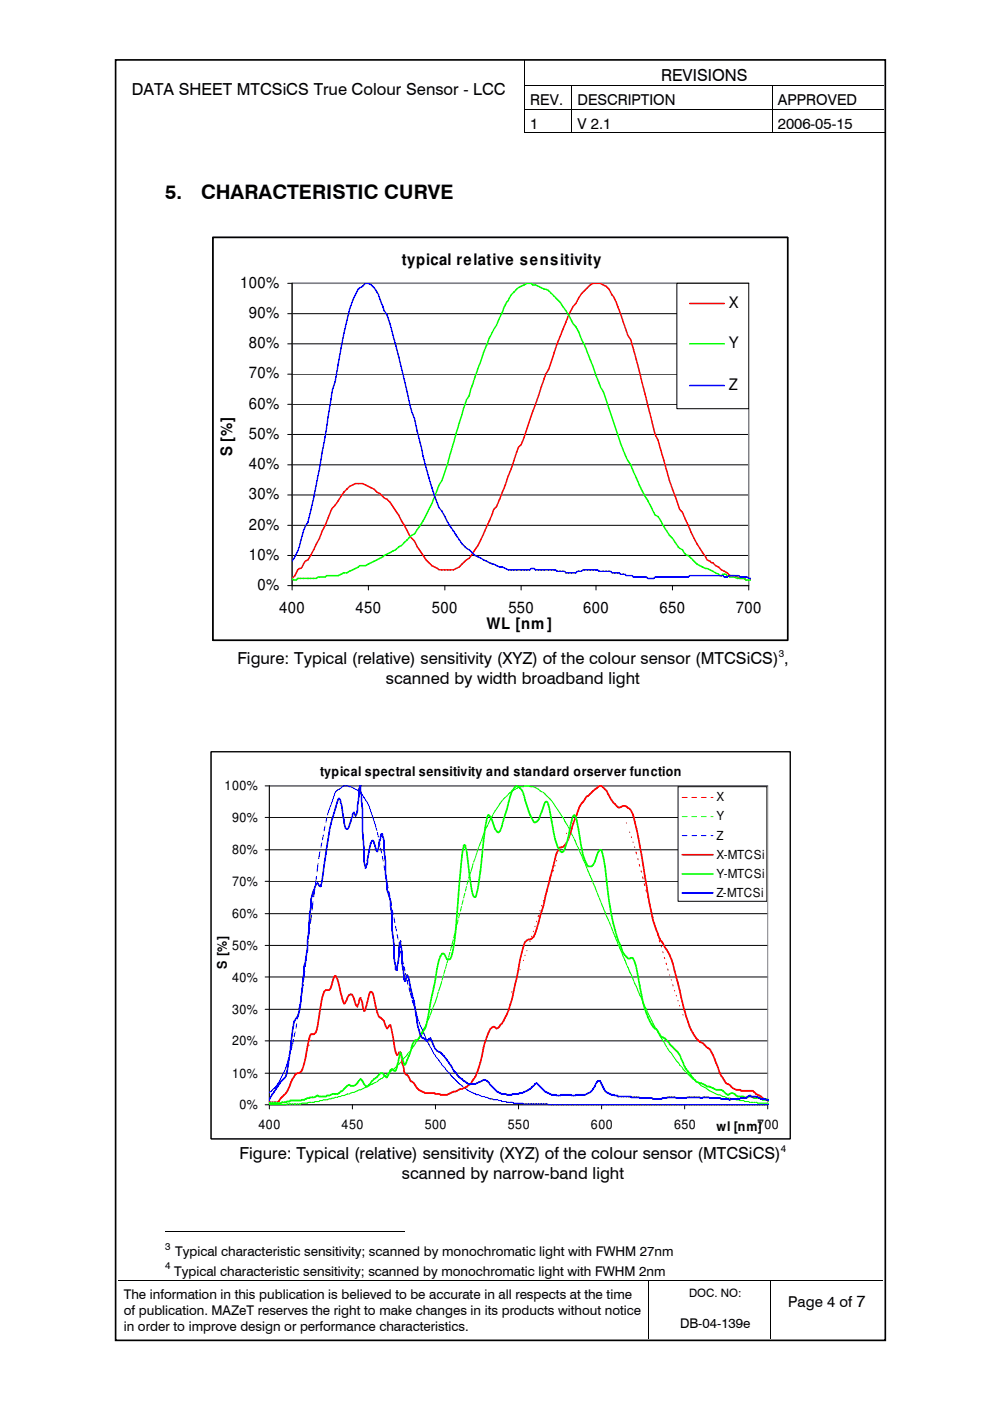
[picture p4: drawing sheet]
<svg xmlns="http://www.w3.org/2000/svg" width="210mm" height="297mm" viewBox="0 0 210 297" stroke-linecap="round" stroke-linejoin="round" font-family="sans-serif">
<g fill="none" stroke="#000" stroke-width=".21">
<path d="M111.2 12.7v5.3M111.2 18.2v4.8M111.3 18.1h9.8M121.2 18.2v4.8M121.3 18.1h42.3M163.7 18.2v4.8M163.8 18.1h23.6M111.2 23.2v4.9M111.3 23.1h9.8M111.3 28.2h9.8M121.2 23.2v4.9M121.3 23.1h42.3"/>
<path d="M121.3 28.2h42.3M163.7 23.2v4.9M163.8 23.1h23.6M163.8 28.2h23.7M25 271.5h112.5M137.5 271.6v12.3M137.6 271.5h25.6M163.3 271.6v12.3M163.4 271.5h23.8"/>
</g>
<path d="M111.1 18h.2v.2h-.2zM121.1 18h.2v.2h-.2zM163.6 18h.2v.2h-.2zM111.1 23h.2v.2h-.2zM111.1 28.1h.2v.1h-.2zM121.1 23h.2v.2h-.2zM121.1 28.1h.2v.1h-.2zM163.6 23h.2v.2h-.2zM163.6 28.1h.2v.1h-.2zM137.5 271.4h.1v.2h-.1zM163.2 271.4h.2v.2h-.2z" fill="#000"/>
<path d="M24.5 12.7h163.2v271.5h-163.2z" fill="none" stroke="#000" stroke-width=".35"/>
<path d="M45.1 50.3h121.9v85.5h-121.9z" fill-rule="evenodd" fill="#fff"/>
<path d="M45.1 50.3h121.9v85.5h-121.9z" fill="none" stroke="#000" stroke-width=".31"/>
<g fill="none" stroke="#000" stroke-width=".21">
<path d="M61 79.3h82.6M61 72.9h82.6M61 66.5h82.6M61 60.1h97.7M61.9 60.1v65M61 98.6h97.7M61 92.1h97.7M61 85.7h82.6M61 117.8h97.7M61 111.4h97.7M61 104.9h97.7M61 124.2h97.7v.9"/>
<path d="M78.1 124.2v.9M94.3 124.2v.9M110.5 124.2v.9M126.4 124.2v.9M142.6 124.2v.9"/>
</g>
<path d="M61.9 60.1h96.8v64.1h-96.8z" fill="none" stroke="#808080" stroke-width=".31"/>
<path d="M61.9 122.6a3.3 3.3 0 0 0 1.2-1.8l.9-.6 .7-1.2 .6-.3 .6-.9 1.8-3.7 2.4-5.8 .4-.6 .6-.6a19.7 19.7 0 0 1 3-4 3.1 3.1 0 0 1 3.4-.3l1.8 .9 .6 .7 .7 .2 .8 1a5.2 5.2 0 0 1 2.5 2.7l.6 .9 2.5 4.6a4 4 0 0 1 1.5 2.2l.6 .8a7.7 7.7 0 0 0 3.7 3.7l.3 .3h3l1.3-.6 1.2-1.2a4.6 4.6 0 0 0 2.1-2.5l.6-.8 2.5-5.3 .9-2.4 .6-.6 .6-1.5 2.5-6.5 1.5-4.5 .6-.6 .6-1.5 3.1-8.9a22.3 22.3 0 0 1 2.1-5.5 102.3 102.3 0 0 1 5.2-13.4l.6-.7a8.9 8.9 0 0 1 3.7-4.2h1.2a3.4 3.4 0 0 1 2.8 2.4l.2 .3 .6 1.3 2.5 7 .6 .9 5.2 20.1 .6 1.2 .6 2.2a126.4 126.4 0 0 0 4 12.5l.6 .6 1.2 2.8a27.7 27.7 0 0 0 3.7 6.7l.3 .6 .9 .6h.3l.6 .6 .7 .3 .5 .6 1.3 .7a1.2 1.2 0 0 0 1.5 .5 2.57 2.57 0 0 0 2.2 .6l.3 .4h.9" fill="none" stroke="#f00" stroke-width=".31"/>
<path d="M61.9 122.6l.3 .4h.6l.3-.4h4l.3-.3h1.6l.3-.3h2.4l1.2-.5h.6l2.5-1.3 .3-.3a2.64 2.64 0 0 0 2.4-.6l5.2-2.8 .6-.5 .6-.3 2.2-2.2 .6-.3a39.8 39.8 0 0 0 5.2-10.4l.6-.9 1.2-3.6 3.1-10.5a13 13 0 0 1 1.5-3.9l.6-2.2a96.2 96.2 0 0 1 4.6-11.9l.6-.9 1.5-3.6a13 13 0 0 1 3.1-4.3l1.8-.9h.9l.3 .3h.6l2.8 1.2a22.3 22.3 0 0 1 5.2 7l.6 .7 1.9 3.9 3.3 8.8 .6 1 3.7 11a15.4 15.4 0 0 0 2.1 4.6l2.4 5.5 2.8 5.1 .6 .3 2.4 4 .7 .6 1.2 1.9 .9 .5a1.78 1.78 0 0 0 1.2 1.3 8.5 8.5 0 0 0 4.6 3l1.9 1 .3 .2h.2a.78 .78 0 0 1 1.3 0l.6 .3h.9l.6 .3h1.6l.3 .4h.9" fill="none" stroke="#0f0" stroke-width=".31"/>
<path d="M61.9 119l.9-1.5a18.6 18.6 0 0 0 1.5-4.9l1-1.9 1.2-5.1 2.5-13.1 1.5-9.8 .6-1.8 1.2-7.1 1.2-5.8a16.9 16.9 0 0 1 2.8-7l.6-.3 .6-.6a2.64 2.64 0 0 1 2.4 1.8l1.5 4 .7 .9 .6 1.8 1.8 7 2.5 10.4 .9 2.8a133 133 0 0 0 4.9 18l.3 .9 .6 .6 1.2 2.4 1.8 2.8a7 7 0 0 0 2.8 3l1.2 1.3 5.2 2.4h.6l1.2 .6h4.6a.78 .78 0 0 1 1.2 0h4.3l.3 .3h1.6l.3 .4h2.1l.3-.4h.9l.3-.3h3.1l.3 .3h2.5l.3 .4h1.5l.3 .3h.9l.3 .2h1.2l.3 .3h2.8l.3 .3h1.2l.3-.3h7l.3-.3h7l.4 .3h.6l.3-.3h2.1l.3 .3h1.6l.2 .3h.4" fill="none" stroke="#00f" stroke-width=".31"/>
<path d="M143.5 60.1h15.2v26.6h-15.2z" fill-rule="evenodd" fill="#fff"/>
<path d="M143.5 60.1h15.2v26.6h-15.2z" fill="none" stroke="#000" stroke-width=".21"/>
<path d="M146.2 64.3h7.4" fill="none" stroke="#f00" stroke-width=".31"/>
<path d="M146.2 72.9h7.4" fill="none" stroke="#0f0" stroke-width=".31"/>
<path d="M146.2 81.7h7.4" fill="none" stroke="#00f" stroke-width=".31"/>
<path d="M45.1 50.3h121.9v85.5h-121.9z" fill="none" stroke="#000" stroke-width=".31"/>
<path d="M44.7 159.4h122.9v82.1h-122.9z" fill-rule="evenodd" fill="#fff"/>
<g fill="none" stroke="#000" stroke-width=".21">
<path d="M44.7 159.4h122.9v82.1h-122.9zM56.2 173.3h87.6M56.2 166.6h106.6M57.1 166.6v68.5M56.2 193.7h106.6M56.2 186.9h87.6M56.2 180.2h87.6M56.2 214h106.6M56.2 207.1h106.6M56.2 200.4h106.6M56.2 227.5h106.6M56.2 220.7h106.6"/>
<path d="M56.2 234.2h106.6v.9M74.7 234.2v.9M92.3 234.2v.9M109.9 234.2v.9M127.6 234.2v.9M145.2 234.2v.9"/>
</g>
<path d="M57.1 166.6h105.7v67.6h-105.7z" fill="none" stroke="#808080" stroke-width=".21"/>
<g fill="none" stroke="#f00" stroke-width=".21" stroke-dasharray="1 1 1 1 1 1 1 1" stroke-dashoffset="9.1">
<path d="M119.1 179.5l.4-.9M119.5 178.6l.3-.9M119.8 177.7l.3-1M120.1 176.7l.4-.9M120.5 175.8l.4-.9M120.9 174.9l.3-.7M121.2 174.2l.4-.7M121.6 173.5l.3-.9M121.9 172.6l.4-.7M122.3 171.9l.3-.7M122.6 171.2l.4-.5M123 170.7l.3-.7"/>
<path d="M123.3 170l.4-.8M123.7 169.2l.3-.5M124 168.7l.4-.3M124.4 168.4l.3-.4M124.7 168l.4-.3M125.1 167.7l.3-.6M125.4 167.1l.4-.1M125.8 167l.4-.2M126.2 166.8l.3-.2M126.5 166.6h.3M126.8 166.6h.1M127.8 166.6h.1"/>
<path d="M127.9 166.6l.4 .4M128.3 167l.3 .1M128.6 167.1l.3 .2M128.9 167.3l.4 .4M129.3 167.7l.4 .3M129.7 168l.3 .6M130 168.6l.4 .6M130.4 169.2l.3 .4M130.7 169.6l.4 .7M131.1 170.3l.3 .7M131.4 171l.4 .9M131.8 171.9l.3 .9"/>
<path d="M132.1 172.8l.4 .7M132.5 173.5l.3 1M132.8 174.5l.4 .9M133.2 175.4l.3 1.1M133.5 176.5l.4 1M133.9 177.5l.3 1.1M134.2 178.6l.4 1.1M134.6 179.7l.4 1.4M112.4 199.6l.3-1.1M112.7 198.5l.4-1.1M113.1 197.4l.4-1M113.5 196.4l.3-1.1"/>
<path d="M113.8 195.3l.4-1.2M114.2 194.1l.3-1.1M114.5 193l.4-1M114.9 192l.3-1.1M115.2 190.9l.4-1M115.6 189.9l.3-1.1M115.9 188.8l.4-1.1M116.3 187.7l.3-1M116.6 186.7l.4-1.1M117 185.6l.3-1M117.3 184.6l.4-1.1M117.7 183.5l.3-1"/>
<path d="M118 182.5l.4-.9M118.4 181.6l.3-1M118.7 180.6l.4-1.1M135 181.1l.3 1.2M135.3 182.3l.3 1.4M135.6 183.7l.4 1.2M136 184.9l.4 1.5M136.4 186.4l.3 1.3M136.7 187.7l.4 1.4M137.1 189.1l.3 1.3M137.4 190.4l.4 1.4M137.8 191.8l.3 1.4"/>
<path d="M138.1 193.2l.4 1.4M138.5 194.6l.3 1.2M138.8 195.8l.4 1.3M139.2 197.1l.3 1.2M139.5 198.3l.4 1.4M139.9 199.7l.4 1.1M66.3 219.6l.3-.9M66.6 218.7l.4-.9M67 217.8l.3-.8M67.3 217l.3-.9M67.6 216.1l.4-.5M68 215.6l.4-.5"/>
<path d="M68.4 215.1l.3-.8M68.7 214.3l.4-.5M69.1 213.8l.3-.4M69.4 213.4l.4-.3M69.8 213.1l.3-.3M70.1 212.8l.4-.2M70.5 212.6l.3-.4M70.8 212.2l.4-.2M71.2 212h.3M71.5 212h.4M71.9 212h.3M72.2 212h.4"/>
<path d="M72.6 212h.3M72.9 212l.4 .2M73.3 212.2l.4 .2M73.7 212.4h.3M74 212.4l.3 .2M74.3 212.6l.4 .2M74.7 212.8l.4 .1M75.1 212.9l.3 .4M75.4 213.3l.4 .1M75.8 213.4l.3 .3M76.1 213.7l.4 .3M76.5 214l.3 .3"/>
<path d="M76.8 214.3l.4 .4M77.2 214.7l.3 .4M77.5 215.1l.4 .1M77.9 215.2l.3 .5M78.2 215.7l.4 .4M78.6 216.1l.4 .5M79 216.6l.3 .6M79.3 217.2l.3 .5M79.6 217.7l.4 .5M80 218.2l.3 .7M80.3 218.9l.4 .7M80.7 219.6l.4 .7"/>
<path d="M104.6 219.8l.4-.7M105 219.1l.4-.9M105.4 218.2l.3-.9M105.7 217.3l.3-.7M106 216.6l.4-.9M106.4 215.7l.4-.8M106.8 214.9l.3-.9M107.1 214l.4-.9M107.5 213.1l.3-.9M107.8 212.2l.4-.9M108.2 211.3l.3-1M108.5 210.3l.4-.9"/>
<path d="M108.9 209.4l.3-.9M109.2 208.5l.4-1M109.6 207.5l.3-.9M109.9 206.6l.4-1.1M110.3 205.5l.4-.9M110.7 204.6l.3-1M111 203.6l.3-1.1M111.3 202.5l.4-1M111.7 201.5l.4-.9M112.1 200.6l.3-1M140.3 200.8l.3 1.2M140.6 202l.3 1.2"/>
<path d="M140.9 203.2l.4 1.3M141.3 204.5l.3 1.2M141.6 205.7l.4 1.1M142 206.8l.4 1M142.4 207.8l.3 1.2M142.7 209l.3 1.1M143 210.1l.4 1.1M143.4 211.2l.4 1M143.8 212.2l.3 1.1M144.1 213.3l.3 .9M144.4 214.2l.4 1M144.8 215.2l.4 .9"/>
<path d="M145.2 216.1l.3 .9M145.5 217l.4 .8M145.9 217.8l.3 .8M146.2 218.6l.4 .9M146.6 219.5l.3 .8M57.1 233.3h.1M57.1 233.3l.3-.1M57.4 233.2h.4M57.8 233.2l.4-.2M58.2 233l.3-.2M58.5 232.8l.3-.1M58.8 232.7l.4-.2"/>
<path d="M59.2 232.5l.4-.2M59.6 232.3l.3-.4M59.9 231.9l.4-.1M60.3 231.8l.3-.4M60.6 231.4l.4-.3M61 231.1l.3-.6M61.3 230.5l.4-.3M61.7 230.2l.3-.5M62 229.7l.4-.5M62.4 229.2l.3-.6M62.7 228.6l.4-.7M63.1 227.9l.3-.7"/>
<path d="M63.4 227.2l.4-.7M63.8 226.5l.3-.9M64.1 225.6l.4-.9M64.5 224.7l.4-1M64.9 223.7l.3-1.1M65.2 222.6l.3-1M65.5 221.6l.4-1.1M65.9 220.5l.4-.9M81.1 220.3l.3 .7M81.4 221l.3 .7M81.7 221.7l.4 .8M82.1 222.5l.4 .6"/>
<path d="M82.5 223.1l.3 .8M82.8 223.9l.3 .6M83.1 224.5l.4 .6M83.5 225.1l.4 .7M83.9 225.8l.3 .5M84.2 226.3l.4 .7M84.6 227l.3 .5M84.9 227.5l.4 .6M85.3 228.1l.3 .5M85.6 228.6l.4 .6M86 229.2l.3 .5M86.3 229.7l.4 .3"/>
<path d="M86.7 230l.3 .5M87 230.5l.4 .4M87.4 230.9l.4 .4M87.8 231.3l.3 .3M88.1 231.6l.3 .3M88.4 231.9l.4 .2M88.8 232.1l.4 .4M89.2 232.5l.3 .2M89.5 232.7l.4 .1M89.9 232.8l.3 .2M90.2 233l.4 .3M90.6 233.3h.3"/>
<path d="M90.9 233.3l.4 .3M91.3 233.6l.3 .1M91.6 233.7l.3 .2M91.9 233.9h.4M92.3 233.9h.4M92.7 233.9l.3 .2M93 234.1h.4M93.4 234.1h.3M93.7 234.1h.4M94.1 234.1h.3M94.4 234.1l.4-.2M94.8 233.9h.3"/>
<path d="M95.1 233.9l.4-.2M95.5 233.7h.3M95.8 233.7l.4-.4M96.2 233.3l.4-.1M96.6 233.2l.3-.4M96.9 232.8l.3-.1M97.2 232.7l.4-.4M97.6 232.3l.4-.4M98 231.9l.3-.3M98.3 231.6l.4-.5M98.7 231.1l.3-.4M99 230.7l.4-.5"/>
<path d="M99.4 230.2l.3-.5M99.7 229.7l.4-.8M100.1 228.9l.3-.5M100.4 228.4l.4-.5M100.8 227.9l.3-.7M101.1 227.2l.4-.7M101.5 226.5l.4-.7M101.9 225.8l.3-.7M102.2 225.1l.3-.7M102.5 224.4l.4-.7M102.9 223.7l.4-.7M103.3 223l.3-.9"/>
<path d="M103.6 222.1l.3-.7M103.9 221.4l.4-.7M104.3 220.7l.3-.9M146.9 220.3l.4 .7M147.3 221l.3 .7M147.6 221.7l.4 .5M148 222.2l.3 .8M148.3 223l.4 .7M148.7 223.7l.4 .7M149.1 224.4l.3 .5M149.4 224.9l.3 .5M149.7 225.4l.4 .6"/>
<path d="M150.1 226l.4 .5M150.5 226.5l.3 .5M150.8 227l.4 .4M151.2 227.4l.3 .3M151.5 227.7l.3 .6M151.8 228.3l.4 .3M152.2 228.6l.4 .3M152.6 228.9l.3 .4M152.9 229.3l.4 .2M153.3 229.5l.3 .3M153.6 229.8l.4 .4M154 230.2l.3 .2"/>
<path d="M154.3 230.4l.4 .1M154.7 230.5l.3 .4M155 230.9l.4 .2M155.4 231.1l.3 .2M155.7 231.3l.4 .1M156.1 231.4l.3 .2M156.4 231.6l.4 .2M156.8 231.8l.3 .1M157.1 231.9l.4 .2M157.5 232.1l.4 .2M157.9 232.3l.3 .2M158.2 232.5h.3"/>
<path d="M158.5 232.5l.4 .2M158.9 232.7l.4 .1M159.3 232.8h.3M159.6 232.8l.4 .2M160 233h.3M160.3 233l.4 .2M160.7 233.2h.3M161 233.2l.4 .1M161.4 233.3h.3M161.7 233.3h.4M162.1 233.3l.3 .3M162.4 233.6h.4"/>
<path d="M162.8 233.6h.2"/>
</g>
<g fill="none" stroke="#0f0" stroke-width=".21" stroke-dasharray="1 1 1 1 1 1 1 1" stroke-dashoffset="8.1">
<path d="M101.5 179.7l.4-.9M101.9 178.8l.3-.9M102.2 177.9l.3-1.1M102.5 176.8l.4-.9M102.9 175.9l.4-.6M103.3 175.3l.3-.8M103.6 174.5l.3-.7M103.9 173.8l.4-.7M104.3 173.1l.3-.7M104.6 172.4l.4-.5M105 171.9l.4-.5M105.4 171.4l.3-.5"/>
<path d="M105.7 170.9l.3-.6M106 170.3l.4-.5M106.4 169.8l.4-.4M106.8 169.4l.3-.3M107.1 169.1l.4-.4M107.5 168.7l.3-.3M107.8 168.4l.4-.4M108.2 168l.3-.3M108.5 167.7l.4-.2M108.9 167.5l.3-.2M109.2 167.3l.4-.2M109.6 167.1l.3-.1"/>
<path d="M109.9 167l.4-.2M110.3 166.8h.4M110.7 166.8h.3M111 166.8l.3-.2M111.3 166.6h.4M111.7 166.6h.4M112.1 166.6l.3 .2M112.4 166.8h.3M112.7 166.8h.4M113.1 166.8l.4 .2M113.5 167l.3 .1M113.8 167.1l.4 .2"/>
<path d="M114.2 167.3l.3 .4M114.5 167.7l.4 .2M114.9 167.9l.3 .1M115.2 168l.4 .4M115.6 168.4l.3 .3M115.9 168.7l.4 .4M116.3 169.1l.3 .3M116.6 169.4l.4 .4M117 169.8l.3 .5M117.3 170.3l.4 .6M117.7 170.9l.3 .5M118 171.4l.4 .5"/>
<path d="M118.4 171.9l.3 .5M118.7 172.4l.4 .6M119.1 173l.4 .5M119.5 173.5l.3 .7M119.8 174.2l.3 .5M120.1 174.7l.4 .7M120.5 175.4l.4 .7M120.9 176.1l.3 .7M121.2 176.8l.4 .7M121.6 177.5l.3 .7M121.9 178.2l.4 .9M122.3 179.1l.3 .7"/>
<path d="M122.6 179.8l.4 .9M96.2 198.8l.4-1.4M96.6 197.4l.3-1.4M96.9 196l.3-1.4M97.2 194.6l.4-1.4M97.6 193.2l.4-1.4M98 191.8l.3-1.4M98.3 190.4l.4-1.4M98.7 189l.3-1.4M99 187.6l.4-1.4M99.4 186.2l.3-1.1M99.7 185.1l.4-1"/>
<path d="M100.1 184.1l.3-1.3M100.4 182.8l.4-1M100.8 181.8l.3-1.1M101.1 180.7l.4-1M123 180.7l.3 .7M123.3 181.4l.4 .9M123.7 182.3l.3 .7M124 183l.4 .9M124.4 183.9l.3 .8M124.7 184.7l.4 .9M125.1 185.6l.3 .8M125.4 186.4l.4 .8"/>
<path d="M125.8 187.2l.4 .9M126.2 188.1l.3 .9M126.5 189l.3 .9M126.8 189.9l.4 .9M127.2 190.8l.4 .8M127.6 191.6l.3 .9M127.9 192.5l.4 .9M128.3 193.4l.3 .9M128.6 194.3l.3 .7M128.9 195l.4 .8M129.3 195.8l.4 .9M129.7 196.7l.3 .9"/>
<path d="M130 197.6l.4 .9M130.4 198.5l.3 .9M130.7 199.4l.4 .8M89.2 219.5l.3-.8M89.5 218.7l.4-.6M89.9 218.1l.3-.6M90.2 217.5l.4-.9M90.6 216.6l.3-.7M90.9 215.9l.4-.8M91.3 215.1l.3-.9M91.6 214.2l.3-.9M91.9 213.3l.4-.9"/>
<path d="M92.3 212.4l.4-1.1M92.7 211.3l.3-1.2M93 210.1l.4-1.1M93.4 209l.3-1.2M93.7 207.8l.4-1.2M94.1 206.6l.3-1.2M94.4 205.4l.4-1.3M94.8 204.1l.3-1.2M95.1 202.9l.4-1.4M95.5 201.5l.3-1.3M95.8 200.2l.4-1.4M131.1 200.2l.3 .9"/>
<path d="M131.4 201.1l.4 .7M131.8 201.8l.3 .9M132.1 202.7l.4 .9M132.5 203.6l.3 .9M132.8 204.5l.4 .7M133.2 205.2l.3 .9M133.5 206.1l.4 .7M133.9 206.8l.3 .8M134.2 207.6l.4 .9M134.6 208.5l.4 .8M135 209.3l.3 .8M135.3 210.1l.3 .9"/>
<path d="M135.6 211l.4 .7M136 211.7l.4 .9M136.4 212.6l.3 .7M136.7 213.3l.4 .7M137.1 214l.3 .9M137.4 214.9l.4 .7M137.8 215.6l.3 .7M138.1 216.3l.4 .7M138.5 217l.3 .7M138.8 217.7l.4 .5M139.2 218.2l.3 .7M139.5 218.9l.4 .7"/>
<path d="M139.9 219.6l.4 .5M57.1 234.2h.1M57.1 234.2h.3M57.4 234.2h.4M57.8 234.2h.4M58.2 234.2h.3M58.5 234.2h.3M58.8 234.2h.4M59.2 234.2h.4M59.6 234.2h.3M59.9 234.2h.4M60.3 234.2h.3"/>
<path d="M60.6 234.2l.4-.1M61 234.1h.3M61.3 234.1h.4M61.7 234.1h.3M62 234.1h.4M62.4 234.1h.3M62.7 234.1h.4M63.1 234.1h.3M63.4 234.1h.4M63.8 234.1l.3-.2M64.1 233.9h.4M64.5 233.9h.4"/>
<path d="M64.9 233.9h.3M65.2 233.9l.3-.2M65.5 233.7h.4M65.9 233.7h.4M66.3 233.7h.3M66.6 233.7l.4-.1M67 233.6h.3M67.3 233.6h.3M67.6 233.6l.4-.3M68 233.3h.4M68.4 233.3l.3-.1M68.7 233.2h.4"/>
<path d="M69.1 233.2h.3M69.4 233.2l.4-.2M69.8 233h.3M70.1 233l.4-.2M70.5 232.8h.3M70.8 232.8l.4-.1M71.2 232.7h.3M71.5 232.7l.4-.2M71.9 232.5h.3M72.2 232.5l.4-.2M72.6 232.3h.3M72.9 232.3l.4-.2"/>
<path d="M73.3 232.1l.4-.2M73.7 231.9h.3M74 231.9l.3-.1M74.3 231.8l.4-.2M74.7 231.6h.4M75.1 231.6l.3-.2M75.4 231.4l.4-.1M75.8 231.3l.3-.2M76.1 231.1h.4M76.5 231.1l.3-.2M76.8 230.9l.4-.2M77.2 230.7l.3-.2"/>
<path d="M77.5 230.5l.4-.1M77.9 230.4l.3-.2M78.2 230.2l.4-.2M78.6 230l.4-.2M79 229.8l.3-.1M79.3 229.7l.3-.2M79.6 229.5l.4-.2M80 229.3l.3-.4M80.3 228.9l.4-.1M80.7 228.8l.4-.2M81.1 228.6l.3-.3M81.4 228.3l.3-.2"/>
<path d="M81.7 228.1l.4-.4M82.1 227.7l.4-.2M82.5 227.5l.3-.3M82.8 227.2l.3-.3M83.1 226.9l.4-.2M83.5 226.7l.4-.4M83.9 226.3l.3-.3M84.2 226l.4-.4M84.6 225.6l.3-.3M84.9 225.3l.4-.4M85.3 224.9l.3-.5M85.6 224.4l.4-.4"/>
<path d="M86 224l.3-.3M86.3 223.7l.4-.6M86.7 223.1l.3-.3M87 222.8l.4-.6M87.4 222.2l.4-.5M87.8 221.7l.3-.5M88.1 221.2l.3-.5M88.4 220.7l.4-.6M88.8 220.1l.4-.6M140.3 220.1l.3 .6M140.6 220.7l.3 .5M140.9 221.2l.4 .7"/>
<path d="M141.3 221.9l.3 .6M141.6 222.5l.4 .5M142 223l.4 .3M142.4 223.3l.3 .6M142.7 223.9l.3 .5M143 224.4l.4 .5M143.4 224.9l.4 .4M143.8 225.3l.3 .5M144.1 225.8l.3 .3M144.4 226.1l.4 .6M144.8 226.7l.4 .3M145.2 227l.3 .4"/>
<path d="M145.5 227.4l.4 .3M145.9 227.7l.3 .4M146.2 228.1l.4 .3M146.6 228.4l.3 .4M146.9 228.8l.4 .1M147.3 228.9l.3 .4M147.6 229.3l.4 .2M148 229.5l.3 .3M148.3 229.8l.4 .4M148.7 230.2l.4 .2M149.1 230.4l.3 .1M149.4 230.5l.3 .2"/>
<path d="M149.7 230.7l.4 .4M150.1 231.1l.4 .2M150.5 231.3l.3 .1M150.8 231.4l.4 .2M151.2 231.6l.3 .2M151.5 231.8l.3 .1M151.8 231.9l.4 .2M152.2 232.1h.4M152.6 232.1l.3 .2M152.9 232.3l.4 .2M153.3 232.5h.3M153.6 232.5l.4 .2"/>
<path d="M154 232.7l.3 .1M154.3 232.8h.4M154.7 232.8l.3 .2M155 233h.4M155.4 233h.3M155.7 233l.4 .2M156.1 233.2h.3M156.4 233.2l.4 .1M156.8 233.3h.3M157.1 233.3h.4M157.5 233.3l.4 .3M157.9 233.6h.3"/>
<path d="M158.2 233.6h.3M158.5 233.6l.4 .1M158.9 233.7h.4M159.3 233.7h.3M159.6 233.7h.4M160 233.7h.3M160.3 233.7l.4 .2M160.7 233.9h.3M161 233.9h.4M161.4 233.9h.3M161.7 233.9h.4M162.1 233.9h.3"/>
<path d="M162.4 233.9h.4M162.8 233.9l.2 .1"/>
</g>
<g fill="none" stroke="#00f" stroke-width=".21" stroke-dasharray="1 1 1 1 1 1 1 1" stroke-dashoffset="8.1">
<path d="M68 179.7l.4-1.6M68.4 178.1l.3-2M68.7 176.1l.4-1.7M69.1 174.4l.3-1.6M69.4 172.8l.4-1.1M69.8 171.7l.3-1M70.1 170.7l.4-.9M70.5 169.8l.3-1.1M70.8 168.7l.4-.8M71.2 167.9l.3-.4M71.5 167.5l.4-.2M71.9 167.3l.3-.2"/>
<path d="M72.2 167.1l.4-.3M72.6 166.8l.3-.2M72.9 166.6h.4M73.3 166.6h.4M73.7 166.6l.3 .2M74 166.8h.3M74.3 166.8l.4 .2M74.7 167l.4 .1M75.1 167.1l.3 .2M75.4 167.3l.4 .2M75.8 167.5l.3 .4M76.1 167.9l.4 .1"/>
<path d="M76.5 168l.3 .6M76.8 168.6l.4 .5M77.2 169.1l.3 .5M77.5 169.6l.4 .5M77.9 170.1l.3 .8M78.2 170.9l.4 1M78.6 171.9l.4 1.1M79 173l.3 1M79.3 174l.3 1.1M79.6 175.1l.4 1.4M80 176.5l.3 1.6M80.3 178.1l.4 1.7"/>
<path d="M80.7 179.8l.4 1.8M65.5 197.8l.4-2.8M65.9 195l.4-2.8M66.3 192.2l.3-2.7M66.6 189.5l.4-2.6M67 186.9l.3-2.8M67.3 184.1l.3-2.5M67.6 181.6l.4-1.9M81.1 181.6l.3 1.9M81.4 183.5l.3 1.8M81.7 185.3l.4 1.9M82.1 187.2l.4 1.8"/>
<path d="M82.5 189l.3 1.9M82.8 190.9l.3 2M83.1 192.9l.4 1.7M83.5 194.6l.4 1.8M83.9 196.4l.3 1.7M84.2 198.1l.4 1.8M84.6 199.9l.3 1.8M62.4 219.8l.3-1.7M62.7 218.1l.4-2.2M63.1 215.9l.3-2.1M63.4 213.8l.4-1.9M63.8 211.9l.3-2.1"/>
<path d="M64.1 209.8l.4-2.9M64.5 206.9l.4-3.1M64.9 203.8l.3-3.2M65.2 200.6l.3-2.8M84.9 201.7l.4 1.7M85.3 203.4l.3 1.5M85.6 204.9l.4 1.5M86 206.4l.3 1.4M86.3 207.8l.4 1.6M86.7 209.4l.3 1.3M87 210.7l.4 1.3M87.4 212l.4 1.1"/>
<path d="M87.8 213.1l.3 1.2M88.1 214.3l.3 1.1M88.4 215.4l.4 1.2M88.8 216.6l.4 .9M89.2 217.5l.3 .7M89.5 218.2l.4 .9M89.9 219.1l.3 .9M90.2 220l.4 .7M57.1 231.6h.1M57.1 231.6l.3-.2M57.4 231.4l.4-.3M57.8 231.1l.4-.4"/>
<path d="M58.2 230.7l.3-.3M58.5 230.4l.3-.6M58.8 229.8l.4-.5M59.2 229.3l.4-.7M59.6 228.6l.3-.7M59.9 227.9l.4-.7M60.3 227.2l.3-.9M60.6 226.3l.4-1M61 225.3l.3-1.4M61.3 223.9l.4-1.3M61.7 222.6l.3-1.2M62 221.4l.4-1.6"/>
<path d="M90.6 220.7l.3 .7M90.9 221.4l.4 .7M91.3 222.1l.3 .5M91.6 222.6l.3 .7M91.9 223.3l.4 .6M92.3 223.9l.4 .5M92.7 224.4l.3 .3M93 224.7l.4 .6M93.4 225.3l.3 .5M93.7 225.8l.4 .3M94.1 226.1l.3 .6M94.4 226.7l.4 .3"/>
<path d="M94.8 227l.3 .4M95.1 227.4l.4 .5M95.5 227.9l.3 .4M95.8 228.3l.4 .3M96.2 228.6l.4 .3M96.6 228.9l.3 .4M96.9 229.3l.3 .4M97.2 229.7l.4 .3M97.6 230l.4 .2M98 230.2l.3 .3M98.3 230.5l.4 .2M98.7 230.7l.3 .4"/>
<path d="M99 231.1l.4 .2M99.4 231.3l.3 .1M99.7 231.4l.4 .2M100.1 231.6l.3 .2M100.4 231.8l.4 .1M100.8 231.9l.3 .2M101.1 232.1h.4M101.5 232.1l.4 .2M101.9 232.3l.3 .2M102.2 232.5h.3M102.5 232.5l.4 .2M102.9 232.7h.4"/>
<path d="M103.3 232.7l.3 .1M103.6 232.8l.3 .2M103.9 233h.4M104.3 233l.3 .2M104.6 233.2h.4M105 233.2h.4M105.4 233.2l.3 .1M105.7 233.3h.3M106 233.3l.4 .3M106.4 233.6h.4M106.8 233.6h.3M107.1 233.6l.4 .1"/>
<path d="M107.5 233.7h.3M107.8 233.7h.4M108.2 233.7h.3M108.5 233.7l.4 .2M108.9 233.9h.3M109.2 233.9h.4M109.6 233.9h.3M109.9 233.9h.4M110.3 233.9h.4M110.7 233.9l.3 .2M111 234.1h.3M111.3 234.1h.4"/>
<path d="M111.7 234.1h.4M112.1 234.1h.3M112.4 234.1h.3M112.7 234.1h.4M113.1 234.1h.4M113.5 234.1h.3M113.8 234.1h.4M114.2 234.1h.3M114.5 234.1h.4M114.9 234.1h.3M115.2 234.1h.4M115.6 234.1h.3"/>
<path d="M115.9 234.1l.4 .1M116.3 234.2h.3M116.6 234.2h.4M117 234.2h.3M117.3 234.2h.4M117.7 234.2h.3M118 234.2h.4M118.4 234.2h.3M118.7 234.2h.4M119.1 234.2h.4M119.5 234.2h.3M119.8 234.2h.3"/>
<path d="M120.1 234.2h.4M120.5 234.2h.4M120.9 234.2h.3M121.2 234.2h.4M121.6 234.2h.3M121.9 234.2h.4M122.3 234.2h.3M122.6 234.2h.4M123 234.2h.3M123.3 234.2h.4M123.7 234.2h.3M124 234.2h.4"/>
<path d="M124.4 234.2h.3M124.7 234.2h.4M125.1 234.2h.3M125.4 234.2h.4M125.8 234.2h.4M126.2 234.2h.3M126.5 234.2h.3M126.8 234.2h.4M127.2 234.2h.4M127.6 234.2h.3M127.9 234.2h.4M128.3 234.2h.3"/>
<path d="M128.6 234.2h.3M128.9 234.2h.4M129.3 234.2h.4M129.7 234.2h.3M130 234.2h.4M130.4 234.2h.3M130.7 234.2h.4M131.1 234.2h.3M131.4 234.2h.4M131.8 234.2h.3M132.1 234.2h.4M132.5 234.2h.3"/>
<path d="M132.8 234.2h.4M133.2 234.2h.3M133.5 234.2h.4M133.9 234.2h.3M134.2 234.2h.4M134.6 234.2h.4M135 234.2h.3M135.3 234.2h.3M135.6 234.2h.4M136 234.2h.4M136.4 234.2h.3M136.7 234.2h.4"/>
<path d="M137.1 234.2h.3M137.4 234.2h.4M137.8 234.2h.3M138.1 234.2h.4M138.5 234.2h.3M138.8 234.2h.4M139.2 234.2h.3M139.5 234.2h.4M139.9 234.2h.4M140.3 234.2h.3M140.6 234.2h.3M140.9 234.2h.4"/>
<path d="M141.3 234.2h.3M141.6 234.2h.4M142 234.2h.4M142.4 234.2h.3M142.7 234.2h.3M143 234.2h.4M143.4 234.2h.4M143.8 234.2h.3M144.1 234.2h.3M144.4 234.2h.4M144.8 234.2h.4M145.2 234.2h.3"/>
<path d="M145.5 234.2h.4M145.9 234.2h.3M146.2 234.2h.4M146.6 234.2h.3M146.9 234.2h.4M147.3 234.2h.3M147.6 234.2h.4M148 234.2h.3M148.3 234.2h.4M148.7 234.2h.4M149.1 234.2h.3M149.4 234.2h.3"/>
<path d="M149.7 234.2h.4M150.1 234.2h.4M150.5 234.2h.3M150.8 234.2h.4M151.2 234.2h.3M151.5 234.2h.3M151.8 234.2h.4M152.2 234.2h.4M152.6 234.2h.3M152.9 234.2h.4M153.3 234.2h.3M153.6 234.2h.4"/>
<path d="M154 234.2h.3M154.3 234.2h.4M154.7 234.2h.3M155 234.2h.4M155.4 234.2h.3M155.7 234.2h.4M156.1 234.2h.3M156.4 234.2h.4M156.8 234.2h.3M157.1 234.2h.4M157.5 234.2h.4M157.9 234.2h.3"/>
<path d="M158.2 234.2h.3M158.5 234.2h.4M158.9 234.2h.4M159.3 234.2h.3M159.6 234.2h.4M160 234.2h.3M160.3 234.2h.4M160.7 234.2h.3M161 234.2h.4M161.4 234.2h.3M161.7 234.2h.4M162.1 234.2h.3"/>
<path d="M162.4 234.2h.4M162.8 234.2h.2"/>
</g>
<path d="M163 233.3l-1.3-.5-1.4-.9-.7-.6h-2.5l-.1-.2a2.37 2.37 0 0 1-2.3-1.1l-.6-.2a14 14 0 0 1-2.3-4.4l-1.2-2.8-.9-.7a2.39 2.39 0 0 0-1.4-1 11.3 11.3 0 0 1-2.8-5.3l-1.4-5.7a43 43 0 0 0-2.5-8.1l-1-1.7a10.6 10.6 0 0 1-2-4.4 197.9 197.9 0 0 1-3-16.4l-.3-1.9a19.9 19.9 0 0 0-1.6-5.7l-.9-.7a1.1 1.1 0 0 0-1.4 .2 1.27 1.27 0 0 1-1-.7l-.7-.9-1.1-1.9-1-1.1h-.4l-1 .7-2 1.8-1.4 2.1-1 2.8a21.8 21.8 0 0 1-2 5.1l-.7 .6a.91 .91 0 0 0-.9 .9l-.3 .8-2.7 10.6-1.6 5.4a1.75 1.75 0 0 1-1.5 1.8l-.6 .4a11.8 11.8 0 0 0-1.4 4.7l-1.2 6a14.7 14.7 0 0 1-3.2 7.5l-.5 .3-.4-.4a1.43 1.43 0 0 0-1.2 1.2l-1.1 3.2a16.1 16.1 0 0 1-2.8 7.7l-1.7 1.1h-.4l-1 .5h-.4l-1.4 .7h-1.4l-.2-.2h-.9l-.4-.1a4.1 4.1 0 0 1-2.7-.5 3.1 3.1 0 0 1-1.4-1.6l-.6-.4a3.2 3.2 0 0 0-1.4-1.8l-.5-2.1-.4-2.3h-.3l-.4 .6a5.2 5.2 0 0 1-.7-2.5l-.7-3.9-.3 .2-.4 .6-.2-.3a2.99 2.99 0 0 0-1.6-2.2l-.5-1.6-.7-3.2-.4-.5-.3 .2-1.1 3.8h-.1l-.2-.5-.2-1.2-.3-1.1-.7 1.9a2.57 2.57 0 0 1-.7-1.7 .87 .87 0 0 0-.8-.9l-.3 .2-.9 1.8h-.2l-1.2-4.6-.5-1.3-.4 .2-.3 1.1a2.57 2.57 0 0 1-.7 1.7h-.7l-.4 .4-.5 1.7-.7 4.6a3.9 3.9 0 0 1-.9 2.7h-.7l-.5 1.7a24.7 24.7 0 0 1-1.4 6l-.6 .5h-.3a5.1 5.1 0 0 0-1.8 3 5.6 5.6 0 0 1-1.9 2.5l-.6 .7h-1.7" fill="none" stroke="#f00" stroke-width=".35"/>
<path d="M163 233.4l-.7-.4a.79 .79 0 0 1-1.3-.3 1.46 1.46 0 0 1-1.7-.2l-1.4 .2-.2-.2h-1.3l-.3-.2a.94 .94 0 0 0-1.6-.2l-.5-.2-1.1-.8h-1.1l-2.7-1.3a3.4 3.4 0 0 1-2.9-2.3l-1-1.4a8.6 8.6 0 0 0-2.5-4l-1.1-1.2a1.69 1.69 0 0 0-1.2-.9l-.4-.4-.8-1.4a1.56 1.56 0 0 1-1.1-1 22.7 22.7 0 0 1-2.5-8.2l-1-5a.85 .85 0 0 0-.9-.9l-.5 .1-.4-.3a4.8 4.8 0 0 1-1.4-2.7 53 53 0 0 1-3-15.1l-.5-3.5-.5-1.4a2.62 2.62 0 0 0-1.1 1.9l-.5 1.2-.4 .4h-.7a12.8 12.8 0 0 1-1.7-5.8l-.7-4.1-.5-1-.4 .5-.2 .7a27.7 27.7 0 0 1-1.7 6.6l-.4 .1-.2-.1a10.1 10.1 0 0 1-1.7-5.3l-.7-3.9-.4-1.3-.2-.1h-.2l-.3 .5-1.2 3.3-.4 .4-.5 .2a20.5 20.5 0 0 1-2.5-6.5l-.4-.6a.92 .92 0 0 0-1.2-.5l-.9 1.6-1.9 6.7a1.39 1.39 0 0 1-.9 1.4l-.7-1.1-.5-1.6-.4-.7-.3-.3-.2 .2a76.1 76.1 0 0 0-1.5 11.7l-.9 5.2-.2 .3-.4-.2a52.4 52.4 0 0 1-1.4-8.9l-.3-1.8-.2-.2-.2 .2v.4a219.2 219.2 0 0 0-1.7 18.1l-.6 3.9-.5 1.5-.2 .2h-.5l-.5-1-.6-.2a20.1 20.1 0 0 0-1.5 6.3l-1.5 7.2a9.3 9.3 0 0 1-2.3 4.8 1.16 1.16 0 0 0-1 1.2l-.5 1.8-1.1 2.3-.5-1.3-.4-1.4-1 3.9h-.4l-.4-.3-.3 .2-.7 1.5h-.2l-.8-.9a1.27 1.27 0 0 0-1.1 .8l-1.3 1-.8 1.1a1.47 1.47 0 0 1-1.1-1.2l-.3-.4-.7 .9-.7 .5h-.8l-.3-.2-1.4 1.3-1.1 .6h-1l-.7 .4h-.5l-.2 .2h-1.5l-.1-.2h-.4a1.31 1.31 0 0 1-1.4 .4l-1.9 .6h-2.3l-.2 .3-1.6 .1-.1 .2h-2.5" fill="none" stroke="#0f0" stroke-width=".35"/>
<path d="M76.4 166.6a3.2 3.2 0 0 0-.3 2.1l-.5 3.9-.2 .4-.3-.7-.2 .1-.9 2.9-.2 .3-.3 .2a2.73 2.73 0 0 1-.6-2l-.5-3.1-.2-.9-.3-.6-.5 1.3a46.6 46.6 0 0 0-2.3 10.6l-1.1 6.8h-.2l-.5-.7a1.85 1.85 0 0 0-.7 1.4l-.3 .9a5.3 5.3 0 0 0-.4 2.8l-.7 7.3a9.7 9.7 0 0 1-.3 3.6l-.4 1.7v1.3l-1.1 8.3a1.97 1.97 0 0 1-.7 1.4l-.3 .7-.6 3.4a40.1 40.1 0 0 1-1.3 8.4l-.9 .9-2.5 3.9M76.5 166.6l.3 4.9a55.2 55.2 0 0 0 .4 8.5 8.9 8.9 0 0 0 .3 4.1l.4-1.1 .3-2.4a4.4 4.4 0 0 1 .8-2.4h.1l.7 2.1 .2 .3 .9-3.8h.2v.4a4.7 4.7 0 0 1 .3 2.8l.3 2.8a18 18 0 0 0 .4 4.9v.9l.7 2.5v.9a19.4 19.4 0 0 1 .3 5.3 22.1 22.1 0 0 1 .4 5.6l.4 2.6 .1 .2h.2v-.7a12.4 12.4 0 0 0 .4-4l.3-1.4v.5a12.4 12.4 0 0 1 .4 4.2l.3 3.3 .2 .4h.2l.3-1.2 .4 .8 1.2 5.7a23.2 23.2 0 0 0 1.4 6.5l1.1 .9 .9-.6 .3 .8a2.64 2.64 0 0 0 1.8 2.2l.9 .9 2.1 3.2a8.5 8.5 0 0 0 3 2.6 4.2 4.2 0 0 0 2.8-.6 .99 .99 0 0 1 1.6 .5l.8 1a2.96 2.96 0 0 0 2.7 1.2l.2 .2h1l.2-.2a6.7 6.7 0 0 0 3.7-1l1.2-1.2 .4 .1a7.9 7.9 0 0 0 3 2.3h.9l.1 .2h.7l.2-.2h2.1l.2 .2h.7l.4-.2a4.1 4.1 0 0 0 2.8-.5l1.1-1.4a1.17 1.17 0 0 1 1-1l.7 1.3a2.49 2.49 0 0 0 2.3 1.6l.2 .2h.5l.2 .2h2.6l.2 .2 4.4 .1 .2 .2h1.7l.2-.2h.9l.2-.1h1.7l.2 .1 4.9-.1a.47 .47 0 0 0 .8 0l5.2 .3a.47 .47 0 0 0 .7 0h1.8l.3-.2a2.06 2.06 0 0 0 1.8-.5l.4 .2a3.5 3.5 0 0 1 2.1 .5h.9l.1 .2h.6" fill="none" stroke="#00f" stroke-width=".35"/>
<path d="M143.8 166.8h18.8v24.3h-18.8z" fill-rule="evenodd" fill="#fff"/>
<path d="M44.7 159.4h122.9v82.1h-122.9zM143.8 166.8h18.8v24.3h-18.8zM35 261.1h50.8" fill="none" stroke="#000" stroke-width=".21"/>
<path d="M144.7 169.1h6.5" fill="none" stroke="#f00" stroke-width=".21" stroke-dasharray="1 1 1 1 1 1 1 1"/>
<path d="M144.7 173.1h6.5" fill="none" stroke="#0f0" stroke-width=".21" stroke-dasharray="1 1 1 1 1 1 1 1"/>
<path d="M144.7 177.2h6.5" fill="none" stroke="#00f" stroke-width=".21" stroke-dasharray="1 1 1 1 1 1 1 1"/>
<path d="M144.7 181.2h6.5" fill="none" stroke="#f00" stroke-width=".35"/>
<path d="M144.7 185.3h6.5" fill="none" stroke="#0f0" stroke-width=".35"/>
<path d="M144.7 189.3h6.5" fill="none" stroke="#00f" stroke-width=".35"/>
<g font-size="4.2">
<text x="35" y="42.2">5.</text>
<text x="42.6" y="42.2">CHARACTERISTIC CURVE</text>
</g>
<g font-size="3.5">
<text x="140.2" y="17.1">REVISIONS</text>
<text x="27.9" y="20.1">DATA SHEET MTCSiCS True Colour Sensor - LCC</text>
<text x="50.3" y="140.7">Figure: Typical (relative) sensitivity (XYZ) of the colour sensor (MTCSiCS) ,</text>
<text x="81.8" y="144.9">scanned by width broadband light</text>
<text x="50.8" y="245.7">Figure: Typical (relative) sensitivity (XYZ) of the colour sensor (MTCSiCS)</text>
<text x="85.2" y="250">scanned by narrow-band light</text>
</g>
<g font-size="3.4">
<text x="85.2" y="56.2">typical relative sensitivity</text>
<text x="50.9" y="61">100%</text>
<text x="154.5" y="65.2">X</text>
<text x="52.8" y="67.4">90%</text>
<text x="52.8" y="73.8">80%</text>
<text x="154.5" y="73.8">Y</text>
<text x="52.8" y="80.2">70%</text>
<text x="154.5" y="82.6">Z</text>
<text x="52.8" y="86.6">60%</text>
<text x="52.8" y="93">50%</text>
<text x="49.2" y="96.7" transform="rotate(-90 49.2 96.7)">S [%]</text>
<text x="52.8" y="99.4">40%</text>
<text x="52.8" y="105.8">30%</text>
<text x="52.8" y="112.3">20%</text>
<text x="52.8" y="118.7">10%</text>
<text x="54.6" y="125.1">0%</text>
<text x="59.2" y="130">400</text>
<text x="75.4" y="130">450</text>
<text x="91.6" y="130">500</text>
<text x="107.8" y="130">550</text>
<text x="123.7" y="130">600</text>
<text x="139.8" y="130">650</text>
<text x="156" y="130">700</text>
<text x="103.2" y="133.4">WL [nm]</text>
</g>
<g font-size="3.2">
<text x="112.4" y="22.2">REV.</text>
<text x="122.4" y="22.2">DESCRIPTION</text>
<text x="164.9" y="22.2">APPROVED</text>
<text x="112.4" y="27.3">1</text>
<text x="122.4" y="27.3">V 2.1</text>
<text x="164.9" y="27.3">2006-05-15</text>
<text x="167.1" y="277.1">Page 4 of 7</text>
</g>
<g font-size="2.8">
<text x="47.6" y="167.6">100%</text>
<text x="67.9" y="164.5">typical spectral sensitivity and standard orserver function</text>
<text x="49.2" y="174.3">90%</text>
<text x="49.2" y="181.1">80%</text>
<text x="49.2" y="187.8">70%</text>
<text x="49.2" y="194.7">60%</text>
<text x="49.2" y="201.4">50%</text>
<text x="48.1" y="205.4" transform="rotate(-90 48.1 205.4)">S [%]</text>
<text x="49.2" y="208.1">40%</text>
<text x="49.2" y="215">30%</text>
<text x="49.2" y="221.7">20%</text>
<text x="49.2" y="228.5">10%</text>
<text x="50.8" y="235.2">0%</text>
<text x="54.8" y="239.3">400</text>
<text x="72.4" y="239.3">450</text>
<text x="90" y="239.3">500</text>
<text x="107.7" y="239.3">550</text>
<text x="125.3" y="239.3">600</text>
<text x="142.9" y="239.3">650</text>
<text x="151.9" y="239.9">wl [nm]700</text>
<text x="37.1" y="266.3">Typical characteristic sensitivity; scanned by monochromatic light with FWHM 27nm</text>
<text x="26.2" y="275.3">The information in this publication is believed to be accurate in all respects at the time</text>
<text x="36.9" y="270.6">Typical characteristic sensitivity; scanned by monochromatic light with FWHM 2nm</text>
<text x="26.2" y="278.7">of publication. MAZeT reserves the right to make changes in its products without notice</text>
<text x="144.2" y="281.5">DB-04-139e</text>
<text x="26.2" y="282.1">in order to improve design or performance characteristics.</text>
</g>
<g font-size="2.6">
<text x="151.9" y="169.9">X</text>
<text x="151.9" y="173.9">Y</text>
<text x="151.9" y="178">Z</text>
<text x="151.9" y="182">X-MTCSi</text>
<text x="151.9" y="186.1">Y-MTCSi</text>
<text x="151.9" y="190.2">Z-MTCSi</text>
</g>
<text font-size="2.5" x="146.1" y="274.9">DOC. NO:</text>
<g font-size="2.1">
<text x="165.1" y="139.3">3</text>
<text x="165.6" y="244.3">4</text>
<text x="35" y="264.9">3</text>
<text x="35" y="269.2">4</text>
</g>
</svg>
